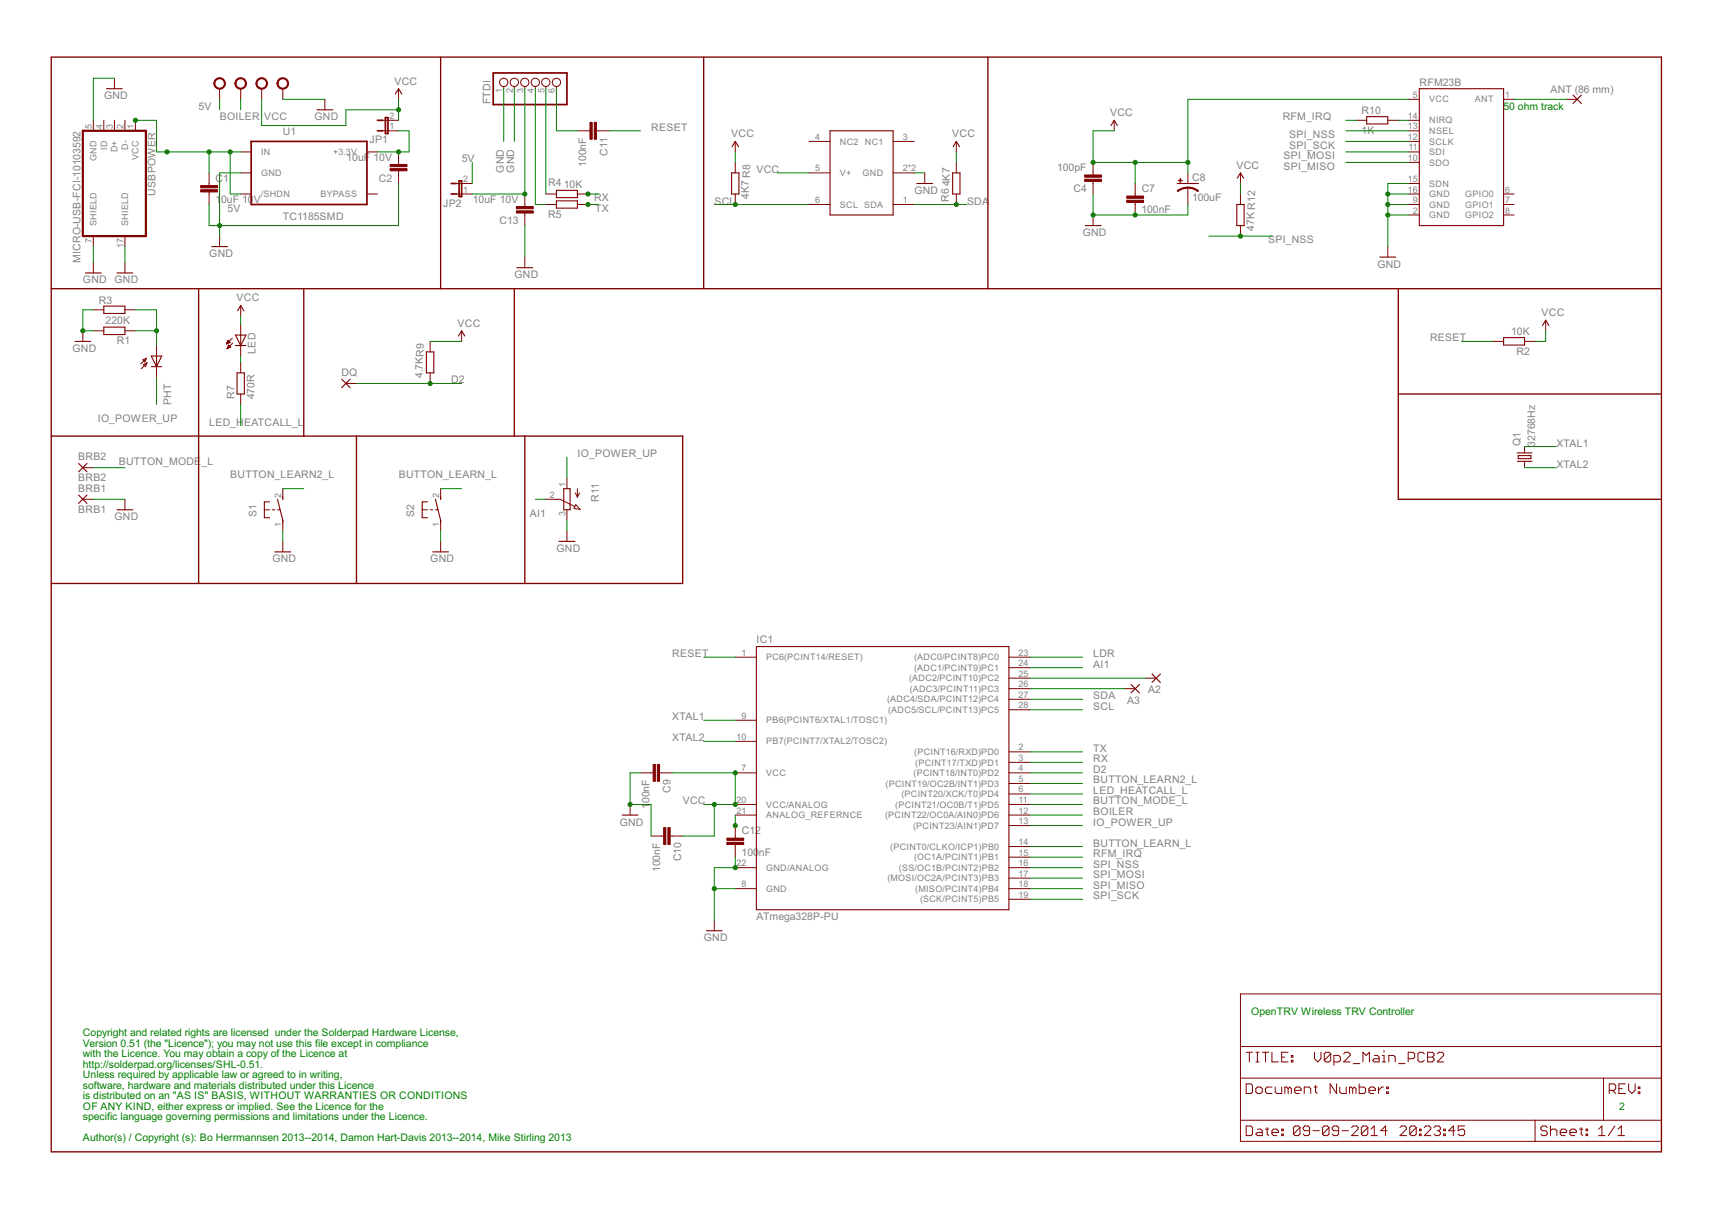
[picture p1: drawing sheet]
<svg xmlns="http://www.w3.org/2000/svg" width="297mm" height="210mm" viewBox="0 0 297 210" stroke-linecap="round" stroke-linejoin="round" font-family="sans-serif">
<g fill="none" stroke="#800000" stroke-width=".23">
<path d="M8.9 9.9h279.4v189.9h-279.4zM76.5 9.9v40.2M122.1 9.9v40.2M171.4 9.9v40.2M8.9 50.1h279.4M34.5 50.1v51.1M52.7 50.1v25.5M89.2 50.1v25.5M242.6 50.1v36.5h45.7M8.9 75.6h109.5v25.6h-109.5M61.8 75.6v25.6M91.1 75.6v25.6"/>
<path d="M242.6 68.3h45.7"/>
</g>
<g fill="none" stroke="#800000" stroke-width=".19">
<path d="M18.5 15.4h2.7M55 19h2.7M68.6 16.3l.6-.9 .5 .9M246.3 15.4h14.6v23.7h-14.6zM272.9 16.5l1.5 1.4M274.4 16.5l-1.5 1.4M96.5 33h3.7v1.3h-3.7zM96.5 34.8h3.7v1.3h-3.7zM126.9 30h1.3v3.7h-1.3zM127 25.4l.6-.9 .5 .9M144 22.7h11v14.6h-11zM159.1 31.8h2.7"/>
<path d="M165.3 30h1.3v3.7h-1.3zM165.4 25.4l.5-.9 .6 .9M188.3 39.1h2.7M192.8 21.8l.5-.9 .6 .9M204.3 31.8h3.6M214.6 35.5h1.3v3.6h-1.3zM214.7 30.9l.5-.9 .6 .9M237.1 20.2h3.7v1.3h-3.7zM13 59.2h2.7M14.8 47.3h2.8M18 56.7h3.7v1.3h-3.7zM18 53.1h3.7v1.3h-3.7z"/>
<path d="M20.3 47.3h2.8M36.7 42.8h2.8M40.9 58.1h1.8l-.9 1.8zM40.9 59.9h1.8M41.2 53.9l.6-.9 .5 .9M79.5 58.3l.6-.9 .5 .9M89.7 46.4h2.7M239.4 44.6h2.7M260.9 58.6h3.6v1.3h-3.6zM267.6 56.5l.6-.9 .5 .9M26.2 61.8h1.9l-.9 1.8zM26.2 63.6h1.9"/>
<path d="M27.2 61.8v1.8M41.1 64.7h1.3v3.6h-1.3zM59.3 65.8l1.4 1.4M60.7 65.8l-1.4 1.4M74 61h1.3v3.7h-1.3zM263.2 78.6h2.6M263.4 79h2.2v.6h-2.2zM13.6 80.4l1.5 1.5M13.6 85.9l1.5 1.4M15.1 80.4l-1.5 1.5M15.1 85.9l-1.5 1.4M20.3 88.4h2.8"/>
<path d="M46.8 87.1h-.9v2.7h.9M47.7 95.7h2.7M48.2 86.6l.9 3.7v.4M49.1 86.1v.5M74.2 87.1h-.9v2.7h.9M75.1 95.7h2.7M75.5 86.6l1 3.7v.4M76.5 86.1v.5M97 93.9h2.7M97.8 84.8h1.1v3.6h-1.1zM263.2 80h2.6M131.2 112.2h43.8v45.6h-43.8z"/>
<path d="M196.2 118.7l1.5 1.5M197.7 118.7l-1.5 1.5M199.9 116.9l1.4 1.5M201.3 116.9l-1.4 1.5M107.9 141.4h2.8M122.6 161.5h2.7"/>
</g>
<g fill="none" stroke="#800000" stroke-width=".17">
<path d="M19.9 13.6v1.8M38.1 15.4v1.8M41.8 15.4v1.8M45.4 15.4v1.8M49.1 15.4v1.8M56.4 17.2v1.8M69.2 15.4v1.8M87.4 15v.4M89.2 15v.4M91.1 15v.4M92.9 15v.4M94.7 15v.4"/>
<path d="M96.5 15v.4M244.4 17.2h1.9M260.9 17.2h1.8M271.8 17.2h1.8M16.2 20.9v1.8M18 20.9v1.8M19.9 20.9v1.8M21.7 20.9v1.8M23.5 20.9v1.8M36.3 30v2.2M36.3 33.3v2.2M41.8 26.4h1.8"/>
<path d="M41.8 30h1.8M41.8 33.7h1.8M63.7 26.4h1.8M63.7 33.7h1.8M66.4 22.7h2.8M66.4 20.9h2.8M69.2 26.4v2.1M69.2 29.6v2.2M79.2 33.7h2.7M79.2 31.8h2.7M91.1 33.7v2.1M91.1 36.9v2.2"/>
<path d="M94.7 33.7h1.8M94.7 35.5h1.8M100.2 33.7h1.8M100.2 35.5h1.8M100.2 22.7h2.2M103.5 22.7h2.2M127.6 24.5v1.9M127.6 28.2v1.8M127.6 33.7v1.8M140.4 30h3.6M140.4 35.5h3.6M140.4 24.5h3.6"/>
<path d="M155 30h3.6M155 35.5h3.6M155 24.5h3.6M160.4 30v1.8M165.9 24.5v1.9M165.9 28.2v1.8M165.9 33.7v1.8M189.7 28.2v2.2M189.7 31.5v2.2M189.7 37.3v1.8M193.3 20.9v1.8M197 31.8v2.2"/>
<path d="M197 35.1v2.2M206.1 30v1.8M206.1 32.6v2.9M215.2 30v1.8M215.2 33.7v1.8M215.2 39.1v1.9M235.3 20.9h1.8M240.8 20.9h1.8M244.4 26.4h1.9M244.4 33.7h1.9M244.4 35.5h1.9M244.4 22.7h1.9"/>
<path d="M244.4 20.9h1.9M244.4 31.8h1.9M244.4 24.5h1.9M244.4 37.3h1.9M244.4 28.2h1.9M260.9 33.7h1.8M260.9 35.5h1.8M260.9 37.3h1.8M14.4 57.4v1.8M16.2 57.4h1.8M16.2 41v1.8M16.2 45.5v1.8"/>
<path d="M16.2 53.7h1.8M21.7 57.4h1.8M21.7 41v1.8M21.7 45.5v1.8M21.7 53.7h1.8M27.2 59.9v1.9M38.1 41v1.8M39.3 59.6h.2M39.3 59.5h.3M39.4 59.5h.4M39.4 59.4h.5M39.5 59.3h.3"/>
<path d="M39.5 59.2h.3M39.5 59.1h.2M39.6 59l-.3 .7M39.6 59l.3 .4-.6 .3M39.6 59.1h.1M39.6 60h.2M39.6 59.9h.1M39.7 59.9l.3 .3-.6 .3zM40.3 58.7l-1 1M40.4 59.5l-1 1M41.8 53v1.8M41.8 56.3v5.5"/>
<path d="M74.6 59.2v1.8M80.1 57.4v1.8M91.1 44.6v1.8M240.8 42.8v1.8M259 59.2h1.9M264.5 59.2h1.8M268.2 55.6v1.8M24.8 62.4l.6-.3-.3 .7zM24.9 63.2l.6-.3-.3 .7zM25.4 62.1l-1 1M25.5 62.9l-1 1.1M27.2 63.6v1.8"/>
<path d="M39.4 60.5h.1M39.4 60.4h.2M39.5 60.3h.3M39.5 60.2h.5M39.6 60.1h.3M41.8 62.9v1.8M41.8 68.3v1.9M60 66.5h1.8M74.6 64.7v1.8M264.5 77.5v1.1M14.4 86.6h1.8M14.4 81.1h1.8"/>
<path d="M21.7 86.6v1.8M45.9 88.4h.9M47.2 88.4h.5M48.2 88.4h.4M49.1 84.8v1.8M49.1 90.3v1.8M49.1 93.9v1.8M73.3 88.4h.9M74.6 88.4h.5M75.5 88.4h.5M76.5 84.8v1.8M76.5 90.3v1.8"/>
<path d="M76.5 93.9v1.8M94.7 86.6h2.5l2.5 1.3M98.4 83v1.8M98.4 88.4v1.9M98.4 92.1v1.8M99.8 85.5l.4 .7M99.9 87.5l.8 .9-1.1-.2zM100.2 84.8v1.4M100.6 85.5l-.4 .7M264.5 80v1.1M127.6 114h3.6M175 117.6h3.7"/>
<path d="M175 119.5h3.7M175 115.8h3.7M175 114h3.7M195.1 119.5h1.9M198.8 117.6h1.8M109.3 139.6v1.8M111.1 134.1h2.2M114.4 134.1h2.2M127.6 134.1h3.6M127.6 128.6h3.6M127.6 124.9h3.6M127.6 139.6h3.6"/>
<path d="M175 134.1h3.7M175 139.6h3.7M175 137.7h3.7M175 135.9h3.7M175 132.2h3.7M175 130.4h3.7M175 123.1h3.7M175 121.3h3.7M113 145h2.2M116.2 145h2.2M123.9 159.6v1.9M127.6 143.2v2.2"/>
<path d="M127.6 146.5v2.2M127.6 154.2h3.6M127.6 150.5h3.6M127.6 141.4h3.6M175 156h3.7M175 154.2h3.7M175 150.5h3.7M175 141.4h3.7M175 152.3h3.7M175 148.7h3.7M175 146.9h3.7M175 143.2h3.7"/>
<path d="M215.2 172.4h73.1v25.6h-73.1zM215.2 187h73.1M215.2 194.3h73.1M215.2 181.5h73.1M216.2 188h.8l.3 .3v1.1l-.3 .3h-.8zM216.2 195.3h.8l.3 .3v1.1l-.3 .3h-.8zM216.2 182.5h1.1M216.8 182.5v1.7M217.9 188.8l.3-.2h.5l.3 .2v.6l-.3 .3h-.5l-.3-.3zM217.9 182.5h.5M217.9 184.2h.5M218.2 195.9h.5l.3 .3v.8h-.8l-.3-.3 .3-.3h.8"/>
<path d="M218.2 182.5v1.7M219 182.5h1.1M219.6 195.9h.5M219.6 182.5v1.7M219.9 195.6v1.1l.2 .3M220.7 196.4h1.1v-.2l-.3-.3h-.5l-.3 .3v.5l.3 .3h.5M220.7 182.5v1.7h1.1M220.7 188.6h-.8l-.3 .2v.6l.3 .3h.8M221.3 188.6v.8l.2 .3h.9v-1.1M222.4 196.7h.3v.3h-.3zM222.4 195.9h.3v.3h-.3zM222.4 183.4h.5"/>
<path d="M223.5 182.5h-1.1v1.7h1.1M223.5 188.8l-.3-.2h-.3v1.1M223.5 188.8l.3-.2 .2 .2v.9M223.5 188.8v.9M224 183.9h.3v.3h-.3zM224 183.1h.3v.3h-.3zM224.6 189.1h1.1v-.3l-.3-.2h-.5l-.3 .2v.6l.3 .3h.5M225.6 195.6v1.1l-.3 .3h-.6l-.3-.3M225.6 195.6l-.3-.3h-.6l-.3 .3v1.1M225.6 195.6l-1.2 1.1M226.3 189.7v-1.1h.8l.3 .2v.9M227.2 196.2h-.8l-.3-.3v-.3l.3-.3h.5l.3 .3v1.1l-.3 .3h-.5l-.3-.3"/>
<path d="M227.8 196.2h1.1M228 188.6h.5M228.1 182.5v1.2l.5 .5 .6-.5v-1.2M228.3 188.3v1.1l.2 .3M230.6 195.6v1.1l-.3 .3h-.6l-.2-.3M230.6 195.6l-.3-.3h-.6l-.2 .3v1.1M230.6 195.6l-1.1 1.1M230.9 182.8l-.3-.3h-.6l-.2 .3v1.1M230.9 182.8v1.1l-.3 .3h-.6l-.2-.3M230.9 182.8l-1.1 1.1M231.4 184.2h.9l.3-.3v-.5l-.3-.3h-.9v1.7M231.9 188v1.7l-1.1-1.7v1.7"/>
<path d="M232.3 196.2h-.9l-.3-.3v-.3l.3-.3h.6l.3 .3v1.1l-.3 .3h-.6l-.3-.3M232.5 188.6v.8l.2 .3h.9v-1.1M232.8 196.2h1.2M233.1 182.8l.3-.3h.6l.3 .3v.3l-1.2 1.1h1.2M234.5 195.6l.3-.3h.6l.2 .3v.3l-1.1 1.1h1.1M234.7 188.8l-.3-.2h-.3v1.1M234.7 188.8v.9M234.7 188.8l.3-.2 .3 .2v.9M234.8 184.5h1.1M235.8 188v1.7h.9l.2-.3v-.6l-.2-.2h-.9M236.5 184.2v-1.7l.5 .6 .6-.6v1.7M237.3 195.6v1.1l-.3 .3h-.5l-.3-.3"/>
<path d="M237.3 195.6l-.3-.3h-.5l-.3 .3v1.1M237.3 195.6l-1.1 1.1M237.5 189.1h1.1v-.3l-.3-.2h-.5l-.3 .2v.6l.3 .3h.5M237.9 197h1.1M237.9 195.9l.5-.6v1.7M238.4 183.1h.6l.3 .3v.8h-.9l-.2-.3 .2-.2h.9M239.2 188.6v1.1M239.8 184.2h.6M239.8 183.1h.3v1.1M240 188.6h-.2l-.6 .5M240.1 182.3v.2M240.6 189.4h.3v.3h-.3z"/>
<path d="M240.6 188.6h.3v.2h-.3zM240.7 196.2h-1.1l.8-.9v1.7M241 184.2v-1.1h.8l.3 .3v.8M242.7 184.5h1.1M242.9 195.6l.3-.3h.6l.2 .3v.3l-1.1 1.1h1.1M244.3 183.7h.9l.2-.3v-.6l-.2-.3h-.9v1.7M245.7 195.6v1.1l-.3 .3h-.5l-.3-.3M245.7 195.6l-.3-.3h-.5l-.3 .3v1.1M245.7 195.6l-1.1 1.1M246.3 196.7h.3v.3h-.3zM246.3 195.9h.3v.3h-.3zM247.1 195.6l.3-.3h.6l.2 .3v.3l-1.1 1.1h1.1"/>
<path d="M247.1 182.8l-.3-.3h-.5l-.3 .3v1.1l.3 .3h.5l.3-.3M247.7 182.5h.8l.3 .3v.3l-.3 .3 .3 .3v.2l-.3 .3h-.8zM247.7 183.4h.8M248.8 195.6l.3-.3h.5l.3 .3v.3l-.3 .3M249.4 196.2h.2M249.4 182.8l.3-.3h.5l.3 .3v.3l-1.1 1.1h1.1M249.6 196.2l.3 .2v.3l-.3 .3h-.5l-.3-.3M250.5 196.7h.3v.3h-.3zM250.5 195.9h.3v.3h-.3zM252.5 196.2h-1.2l.9-.9v1.7M254.1 195.3h-1.1v.9l.9-.3 .2 .3v.5l-.2 .3h-.6l-.3-.3M266.3 194.3v3.7"/>
<path d="M268.5 195.6l-.3-.3h-.6l-.3 .3v.3l.3 .3h.6l.3 .2v.3l-.3 .3h-.6l-.3-.3M269 196.2l.3-.3h.6l.2 .3v.8M269 195.3v1.7M270.7 196.4h1.1v-.2l-.3-.3h-.5l-.3 .3v.5l.3 .3h.5M272.4 196.4h1.1v-.2l-.3-.3h-.6l-.2 .3v.5l.2 .3h.6M274.1 195.9h.5M274.3 195.6v1.1l.3 .3M275.2 196.7h.3v.3h-.3zM275.2 195.9h.3v.3h-.3zM277.4 197h1.1M277.4 195.9l.5-.6v1.7M278.2 187v7.3"/>
<path d="M279.2 189.1h.8l.3-.3v-.5l-.3-.3h-.8v1.7M279.8 189.1l.5 .6M280.2 195.3l-1.1 1.7M280.7 197h1.2M280.7 195.9l.6-.6v1.7M280.9 188.8h.6M282 188h-1.1v1.7h1.1M282.6 188v1.1l.5 .6 .6-.6v-1.1M284.2 189.4h.3v.3h-.3zM284.2 188.6h.3v.2h-.3z"/>
<circle cx="87.4" cy="14.3" r=".72"/>
<circle cx="89.2" cy="14.3" r=".72"/>
<circle cx="91.1" cy="14.3" r=".72"/>
<circle cx="92.9" cy="14.3" r=".72"/>
<circle cx="94.7" cy="14.3" r=".72"/>
<circle cx="96.5" cy="14.3" r=".72"/>
</g>
<g fill="#800000" stroke="#800000" stroke-width=".17">
<path d="M206.1 32.4a2.84 2.84 0 0 1 1.8 .7l-.1 .1a2.81 2.81 0 0 0-1.7-.6z" fill-rule="evenodd"/>
<path d="M204.3 33.1l1.1-.5 .7-.1v.1a2.81 2.81 0 0 0-1.7 .6z" fill-rule="evenodd"/>
<path d="M41.1 13.7a1.01 1.01 0 0 1 1.6 .3 1.01 1.01 0 0 1-.7 1.5 1.01 1.01 0 0 1-1.3-1h.2a.82 .82 0 0 1 1.2-.8 .82 .82 0 0 1 .2 1.4 .82 .82 0 0 1-1.3-.4l-.1-.2h-.2l.1-.3z" fill-rule="evenodd"/>
<path d="M37.3 13.9a1 1 0 0 1 1.6 0 1 1 0 0 1-.5 1.5 1 1 0 0 1-1.3-.9h.2a.83 .83 0 0 1 1.1-.8 .83 .83 0 0 1 .3 1.4 .83 .83 0 0 1-1.4-.4v-.2h-.2z" fill-rule="evenodd"/>
<path d="M44.6 13.9a1 1 0 0 1 1.6 0 1 1 0 0 1-.5 1.5 1 1 0 0 1-1.3-.9h.2a.83 .83 0 0 1 1.1-.8 .83 .83 0 0 1 .3 1.4 .83 .83 0 0 1-1.4-.4v-.2h-.2z" fill-rule="evenodd"/>
<path d="M48.4 13.7a1.01 1.01 0 0 1 1.6 .3 1.01 1.01 0 0 1-.7 1.5 1.01 1.01 0 0 1-1.3-1h.2a.82 .82 0 0 1 1.2-.8 .82 .82 0 0 1 .2 1.4 .82 .82 0 0 1-1.3-.4l-.1-.2h-.2l.1-.3z" fill-rule="evenodd"/>
</g>
<g fill="#800000" stroke="#800000" stroke-width=".17">
<path d="M204.5 31.3h.6z"/>
<path d="M204.7 31l.1 .6z"/>
<path d="M188.2 30.4h2.9v.3h-2.9z"/>
<path d="M188.2 31.1h2.9v.4h-2.9z"/>
<path d="M34.8 32.9h2.9v.4h-2.9z"/>
<path d="M34.8 32.2h2.9v.4h-2.9z"/>
<path d="M67.7 28.5h2.9v.4h-2.9z"/>
<path d="M67.7 29.3h2.9v.3h-2.9z"/>
<path d="M195.5 34.7h2.9v.4h-2.9z"/>
<path d="M195.5 34h2.9v.4h-2.9z"/>
<path d="M113.3 132.6h.4v2.9h-.4z"/>
<path d="M114 132.6h.4v2.9h-.4z"/>
<path d="M115.1 143.6h.4v2.9h-.4z"/>
<path d="M115.9 143.6h.4v2.9h-.4z"/>
<path d="M102.4 21.2h.3v3h-.3z"/>
<path d="M103.1 21.2h.4v3h-.4z"/>
<path d="M126.1 146.1h2.9v.4h-2.9z"/>
<path d="M126.1 145.4h2.9v.4h-2.9z"/>
<path d="M89.6 35.8h2.9v.4h-2.9z"/>
<path d="M89.6 36.6h2.9v.4h-2.9z"/>
</g>
<path d="M85.6 12.7h12.8v5.4h-12.8zM43.6 24.5h20.1v11h-20.1zM65.5 22.7h.9M65.5 20.9h.9M66.9 20.4h.4v2.8h-.4zM78.3 33.7h.9M78.3 31.8h.9M79.7 31.4h.4v2.7h-.4z" fill="none" stroke="#800000" stroke-width=".3"/>
<path d="M14.4 22.7h10.9v18.3h-10.9z" fill="none" stroke="#800000" stroke-width=".38"/>
<g fill="none" stroke="#008000" stroke-width=".17">
<path d="M19.9 13.6h-3.7v7.3M38.1 17.2v1.8M41.8 17.2v1.8M45.4 17.2v4.6h14.6v-2.8h9.2M49.1 17.2h7.3M69.2 17.2v3.7M87.4 15.4v9.1M89.2 15.4v9.1M91.1 15.4v18.3h-9.2M92.9 15.4v20.1h1.8M94.7 15.4v18.3M96.5 15.4v7.3h3.7"/>
<path d="M244.4 17.2h-38.3v12.8M262.7 17.2h9.1M23.5 20.9h3.7v5.5h14.6M36.3 26.4v3.6M39.9 26.4v7.3h1.9M41.8 30h-3.7v11M69.2 31.8v7.3h-32.9v-3.6M69.2 22.7h1.8v3.7h-5.5M81.9 28.2v3.6M91.1 39.1v5.5M102 35.5h1.8M102 33.7h1.8"/>
<path d="M105.7 22.7h5.4M123.9 35.5h16.5M127.6 26.4v1.8M134.9 30h5.5M158.6 30h1.8M158.6 35.5h9.1M165.9 26.4v1.8M189.7 33.7v3.6h16.4v-1.8M193.3 22.7h-3.6v5.5h16.4M197 28.2v3.6M215.2 31.8v1.9M233.5 22.7h10.9"/>
<path d="M233.5 28.2h10.9M233.5 24.5h10.9M233.5 26.4h10.9M233.5 20.9h1.8M240.8 37.3h3.6M240.8 35.5h3.6M240.8 33.7h3.6M242.6 20.9h1.8M244.4 31.8h-3.6v11M16.2 53.7h-1.8v3.7h1.8M16.2 42.8v2.7M21.7 42.8v2.7"/>
<path d="M23.5 57.4h3.7M23.5 53.7h3.7v6.2M41.8 54.8v1.5M74.6 59.2h5.5M209.7 41h11M253.6 59.2h5.4M268.2 57.4v1.8h-1.9M27.2 65.4v4.8M41.8 61.8v1.1M41.8 70.2v3.6M61.8 66.5h18.3M98.4 79.3v3.7"/>
<path d="M264.5 77.5h5.5M16.2 86.6h5.5M16.2 81.1h5.5M49.1 92.1v1.8M49.1 84.8h3.6M76.5 92.1v1.8M76.5 84.8h3.6M92.9 86.6h1.8M98.4 90.3v1.8M264.5 81.1h5.5M122.1 114h5.5M178.7 114h9.1"/>
<path d="M178.7 115.8h9.1M178.7 117.6h20.1M178.7 119.5h16.4M111.1 134.1h-1.8v5.5h3.7v5.4M116.6 134.1h11v5.5h-5.5M122.1 124.9h5.5M122.1 128.6h5.5M123.9 139.6v5.4h-5.5M178.7 139.6h9.1M178.7 134.1h9.1M178.7 121.3h9.1M178.7 123.1h9.1"/>
<path d="M178.7 137.7h9.1M178.7 130.4h9.1M178.7 132.2h9.1M178.7 135.9h9.1M123.9 154.2h3.7M127.6 141.4v1.8M127.6 148.7v1.8h-3.7v9.1M178.7 154.2h9.1M178.7 150.5h9.1M178.7 141.4h9.1M178.7 156h9.1M178.7 152.3h9.1"/>
<path d="M178.7 146.9h9.1M178.7 143.2h9.1M178.7 148.7h9.1"/>
</g>
<g fill="#008000" stroke="#008000" stroke-width=".17">
<circle cx="69.2" cy="19" r=".36"/>
<circle cx="123.9" cy="139.6" r=".36"/>
<circle cx="127.6" cy="134.1" r=".36"/>
<circle cx="127.6" cy="139.6" r=".36"/>
<circle cx="197" cy="28.2" r=".36"/>
<circle cx="189.7" cy="28.2" r=".36"/>
<circle cx="206.1" cy="28.2" r=".36"/>
<circle cx="38.1" cy="39.1" r=".36"/>
<circle cx="14.4" cy="57.4" r=".36"/>
<circle cx="123.9" cy="154.2" r=".36"/>
<circle cx="127.6" cy="150.5" r=".36"/>
<circle cx="109.3" cy="139.6" r=".36"/>
<circle cx="240.8" cy="37.3" r=".36"/>
<circle cx="240.8" cy="35.5" r=".36"/>
<circle cx="240.8" cy="33.7" r=".36"/>
<circle cx="197" cy="37.3" r=".36"/>
<circle cx="189.7" cy="37.3" r=".36"/>
<circle cx="215.2" cy="41" r=".36"/>
<circle cx="39.9" cy="26.4" r=".36"/>
<circle cx="36.3" cy="26.4" r=".36"/>
<circle cx="23.5" cy="20.9" r=".36"/>
<circle cx="29" cy="26.4" r=".36"/>
<circle cx="27.2" cy="57.4" r=".36"/>
<circle cx="165.9" cy="35.5" r=".36"/>
<circle cx="127.6" cy="35.5" r=".36"/>
<circle cx="102" cy="35.5" r=".36"/>
<circle cx="102" cy="33.7" r=".36"/>
<circle cx="74.6" cy="66.5" r=".36"/>
<circle cx="127.6" cy="143.2" r=".36"/>
<circle cx="69.2" cy="26.4" r=".36"/>
<circle cx="91.1" cy="33.7" r=".36"/>
</g>
<g font-size="2" fill="#808080">
<text x="18.1" y="17.2">GND</text>
<text x="68.4" y="14.7">VCC</text>
<text x="246.3" y="14.8">RFM23B</text>
<text x="269" y="16.1">ANT (86 mm)</text>
<text x="34.5" y="19">5V</text>
<text x="38.1" y="20.9">BOILER</text>
<text x="45.8" y="20.9">VCC</text>
<text x="49.1" y="23.4">U1</text>
<text x="54.6" y="20.9">GND</text>
<text x="85.1" y="18.1" transform="rotate(-90 85.1 18.1)">FTDI</text>
<text x="113" y="22.7">RESET</text>
<text x="126.9" y="23.8">VCC</text>
<text x="165.2" y="23.8">VCC</text>
<text x="192.6" y="20.1">VCC</text>
<text x="222.6" y="20.9">RFM_IRQ</text>
<text x="223.7" y="24">SPI_NSS</text>
<text x="236.2" y="23.2">1K</text>
<text x="236.3" y="19.8">R10</text>
<text x="60.1" y="27.9">10uF</text>
<text x="64.1" y="24.9">JP1</text>
<text x="64.8" y="27.9">10V</text>
<text x="80.1" y="28.2">5V</text>
<text x="87.4" y="30" transform="rotate(-90 87.4 30)">GND</text>
<text x="89.2" y="30" transform="rotate(-90 89.2 30)">GND</text>
<text x="101.7" y="28.9" transform="rotate(-90 101.7 28.9)">100nF</text>
<text x="105.4" y="27" transform="rotate(-90 105.4 27)">C11</text>
<text x="183.4" y="29.7">100pF</text>
<text x="214.5" y="29.3">VCC</text>
<text x="222.7" y="27.6">SPI_MOSI</text>
<text x="222.7" y="29.4">SPI_MISO</text>
<text x="223.7" y="25.8">SPI_SCK</text>
<text x="27" y="34" transform="rotate(-90 27 34)">USBPOWER</text>
<text x="37.4" y="35.2">1</text>
<text x="37.4" y="31.6">C</text>
<text x="38.4" y="35.2">0uF 10</text>
<text x="38.7" y="31.6">1</text>
<text x="44.1" y="35.2">V</text>
<text x="65.7" y="31.5">C2</text>
<text x="76.9" y="35.8">JP2</text>
<text x="82" y="35.2">10uF 10V</text>
<text x="95.1" y="32.3">R4</text>
<text x="97.8" y="32.5">10K</text>
<text x="103.1" y="34.9">RX</text>
<text x="124" y="35.5">SCL</text>
<text x="130" y="34.6" transform="rotate(-90 130 34.6)">4K7 R8</text>
<text x="131.3" y="30">VCC</text>
<text x="158.6" y="33.7">GND</text>
<text x="164.6" y="35.1" transform="rotate(-90 164.6 35.1)">R6</text>
<text x="164.8" y="32.3" transform="rotate(-90 164.8 32.3)">4K7</text>
<text x="167.8" y="35.5">SDA</text>
<text x="186.2" y="33.4">C4</text>
<text x="198.1" y="33.4">C7</text>
<text x="206.8" y="34.8">100uF</text>
<text x="206.9" y="31.4">C8</text>
<text x="39.5" y="36.7">5V</text>
<text x="49.1" y="38.2">TC1185SMD</text>
<text x="86.6" y="38.8">C13</text>
<text x="95.1" y="37.8">R5</text>
<text x="103.3" y="36.7">TX</text>
<text x="187.9" y="41">GND</text>
<text x="198.1" y="37">100nF</text>
<text x="217.6" y="40" transform="rotate(-90 217.6 40)">47K R12</text>
<text x="14" y="45.7" transform="rotate(-90 14 45.7)">MICRO-USB-FCI-10103592</text>
<text x="36.3" y="44.6">GND</text>
<text x="220" y="42.2">SPI_NSS</text>
<text x="239" y="46.4">GND</text>
<text x="14.4" y="49.2">GND GND</text>
<text x="17.1" y="52.7">R3</text>
<text x="41.1" y="52.3">VCC</text>
<text x="89.3" y="48.3">GND</text>
<text x="18.3" y="56.3">220K</text>
<text x="20.3" y="59.7">R1</text>
<text x="79.4" y="56.7">VCC</text>
<text x="248.1" y="59.2">RESET</text>
<text x="262.2" y="58.1">10K</text>
<text x="267.5" y="54.8">VCC</text>
<text x="12.6" y="61">GND</text>
<text x="44.3" y="61.4" transform="rotate(-90 44.3 61.4)">LED</text>
<text x="59.2" y="65.2">DQ</text>
<text x="73.3" y="65.6" transform="rotate(-90 73.3 65.6)">4.7KR9</text>
<text x="263.1" y="61.6">R2</text>
<text x="29.7" y="70.3" transform="rotate(-90 29.7 70.3)">PHT</text>
<text x="40.7" y="69.2" transform="rotate(-90 40.7 69.2)">R7</text>
<text x="44.1" y="69.3" transform="rotate(-90 44.1 69.3)">470R</text>
<text x="78.3" y="66.5">D2</text>
<text x="17" y="73.3">IO_POWER_UP</text>
<text x="36.3" y="73.8">LED_H</text>
<text x="42.3" y="73.8">EATCALL_L</text>
<text x="263.8" y="77.4" transform="rotate(-90 263.8 77.4)">Q1</text>
<text x="266.3" y="77.5" transform="rotate(-90 266.3 77.5)">32768Hz</text>
<text x="270" y="77.5">XTAL1</text>
<text x="13.6" y="83.5">BRB2</text>
<text x="13.6" y="79.8">BRB2</text>
<text x="20.6" y="80.6">BUTTON_MODE</text>
<text x="34.9" y="80.6">_L</text>
<text x="40" y="83">BUTTON_LEARN2_L</text>
<text x="69.2" y="83">BUTTON_LEARN_L</text>
<text x="100.2" y="79.3">IO_POWER_UP</text>
<text x="270" y="81.1">XTAL2</text>
<text x="13.6" y="89">BRB1</text>
<text x="13.6" y="85.3">BRB1</text>
<text x="44.5" y="89.8" transform="rotate(-90 44.5 89.8)">S1</text>
<text x="71.9" y="89.8" transform="rotate(-90 71.9 89.8)">S2</text>
<text x="91.9" y="89.7">AI1</text>
<text x="103.9" y="87.1" transform="rotate(-90 103.9 87.1)">R11</text>
<text x="19.9" y="90.3">GND</text>
<text x="96.6" y="95.7">GND</text>
<text x="47.3" y="97.6">GND</text>
<text x="74.7" y="97.6">GND</text>
<text x="116.7" y="114">RESET</text>
<text x="131.3" y="111.6">IC1</text>
<text x="189.7" y="114">LDR</text>
<text x="189.7" y="115.8">AI1</text>
<text x="116.7" y="124.9">XTAL1</text>
<text x="189.7" y="121.3">SDA</text>
<text x="189.7" y="123.1">SCL</text>
<text x="195.6" y="122.1">A3</text>
<text x="199.2" y="120.2">A2</text>
<text x="116.7" y="128.6">XTAL2</text>
<text x="189.7" y="130.4">TX</text>
<text x="116.3" y="137.5" transform="rotate(-90 116.3 137.5)">C9</text>
<text x="189.7" y="137.7">LED_HEATCALL_L</text>
<text x="189.7" y="132.3">RX</text>
<text x="189.7" y="134.1">D2</text>
<text x="189.7" y="135.9">BUTTON_LEARN2_L</text>
<text x="107.5" y="143.2">GND</text>
<text x="112.7" y="140.3" transform="rotate(-90 112.7 140.3)">1</text>
<text x="112.7" y="139.3" transform="rotate(-90 112.7 139.3)">00nF</text>
<text x="118.5" y="139.6">VCC</text>
<text x="189.7" y="141.4">BOILER</text>
<text x="189.7" y="139.6">BUTTON_MODE_L</text>
<text x="189.7" y="143.2">IO_POWER_UP</text>
<text x="118.2" y="149.4" transform="rotate(-90 118.2 149.4)">C10</text>
<text x="128.7" y="148.4">100</text>
<text x="128.7" y="144.8">C12</text>
<text x="131.7" y="148.4">nF</text>
<text x="189.7" y="146.9">BUTTON_LEARN_L</text>
<text x="189.7" y="148.7">RFM_IRQ</text>
<text x="114.5" y="151.3" transform="rotate(-90 114.5 151.3)">100nF</text>
<text x="189.7" y="156">SPI_SCK</text>
<text x="189.7" y="152.3">SPI_MOSI</text>
<text x="189.7" y="154.2">SPI_MISO</text>
<text x="189.7" y="150.5">SPI_NSS</text>
<text x="131.3" y="159.6">ATmega328P-PU</text>
<text x="122.1" y="163.3">GND</text>
</g>
<g font-size="2" fill="#008000">
<text x="260.9" y="19">50 ohm track</text>
<text x="14.4" y="179.7">Copyright and related rights are licensed under the Solderpad Hardware License,</text>
<text x="217.1" y="176.1">OpenTRV Wireless TRV Controller</text>
<text x="14.4" y="183.4">with the Licence. You may obtain a copy of the Licence at</text>
<text x="14.4" y="185.2">http://solderpad.org/licenses/SHL-0.51.</text>
<text x="14.4" y="181.6">Version 0.51 (the &quot;Licence&quot;); you may not use this file except in compliance</text>
<text x="14.4" y="188.9">software, hardware and materials distributed under this Licence</text>
<text x="14.4" y="190.7">is distributed on an &quot;AS IS&quot; BASIS, WITHOUT WARRANTIES OR CONDITIONS</text>
<text x="14.4" y="187">Unless required by applicable law or agreed to in writing,</text>
<text x="14.4" y="194.3">specific language governing permissions and limitations under the Licence.</text>
<text x="14.4" y="198">Author(s) / Copyright (s): Bo Herrmannsen 2013--2014, Damon Hart-Davis 2013--2014, Mike Stirling 2013</text>
<text x="14.4" y="192.5">OF ANY KIND, either express or implied. See the Licence for the</text>
<text x="281" y="192.5">2</text>
</g>
<g font-size="1.7" fill="#808080">
<text x="87.1" y="16.1" transform="rotate(-90 87.1 16.1)">1</text>
<text x="89" y="16.1" transform="rotate(-90 89 16.1)">2</text>
<text x="90.8" y="16.1" transform="rotate(-90 90.8 16.1)">3</text>
<text x="92.6" y="16.1" transform="rotate(-90 92.6 16.1)">4</text>
<text x="94.5" y="16.1" transform="rotate(-90 94.5 16.1)">5</text>
<text x="96.3" y="16.1" transform="rotate(-90 96.3 16.1)">6</text>
<text x="245.1" y="17">5</text>
<text x="248" y="17.8">VCC</text>
<text x="255.9" y="17.8">ANT</text>
<text x="261.1" y="17">1</text>
<text x="15.9" y="22.4" transform="rotate(-90 15.9 22.4)">5</text>
<text x="17.8" y="22.4" transform="rotate(-90 17.8 22.4)">4</text>
<text x="19.6" y="22.4" transform="rotate(-90 19.6 22.4)">3</text>
<text x="21.4" y="22.4" transform="rotate(-90 21.4 22.4)">2</text>
<text x="23.2" y="22.4" transform="rotate(-90 23.2 22.4)">1</text>
<text x="67.6" y="22.4">1</text>
<text x="67.6" y="20.6">2</text>
<text x="244.3" y="20.6">14</text>
<text x="244.3" y="22.4">13</text>
<text x="248" y="21.4">NIRQ</text>
<text x="248" y="23.2">NSEL</text>
<text x="16.7" y="28" transform="rotate(-90 16.7 28)">GND</text>
<text x="18.6" y="26" transform="rotate(-90 18.6 26)">ID</text>
<text x="20.4" y="26.4" transform="rotate(-90 20.4 26.4)">D+</text>
<text x="22.2" y="26" transform="rotate(-90 22.2 26)">D-</text>
<text x="24.1" y="27.8" transform="rotate(-90 24.1 27.8)">VCC</text>
<text x="45.3" y="26.9">IN</text>
<text x="57.8" y="26.9">+3.3V</text>
<text x="141.5" y="24.3">4</text>
<text x="141.5" y="29.7">5</text>
<text x="145.7" y="25.1">NC2 NC1</text>
<text x="156.6" y="29.7">2*2</text>
<text x="156.6" y="24.3">3</text>
<text x="244.3" y="24.3">12</text>
<text x="244.3" y="27.9">10</text>
<text x="244.4" y="26.1">11</text>
<text x="248" y="25.1">SCLK</text>
<text x="248" y="26.9">SDI</text>
<text x="248" y="28.7">SDO</text>
<text x="45.3" y="34.2">/SHDN</text>
<text x="45.3" y="30.5">GND</text>
<text x="55.6" y="34.2">BYPASS</text>
<text x="80.4" y="33.4">1</text>
<text x="80.4" y="31.6">2</text>
<text x="141.5" y="35.2">6</text>
<text x="145.7" y="30.5">V+</text>
<text x="149.7" y="30.6">GND</text>
<text x="156.6" y="35.2">1</text>
<text x="244.3" y="33.4">16</text>
<text x="244.3" y="31.6">15</text>
<text x="245.1" y="35.2">9</text>
<text x="248" y="34.2">GND</text>
<text x="248" y="32.4">SDN</text>
<text x="254.2" y="34.2">GPIO0</text>
<text x="261.1" y="33.4">6</text>
<text x="261.1" y="35.2">7</text>
<text x="16.7" y="39.2" transform="rotate(-90 16.7 39.2)">SHIELD</text>
<text x="22.2" y="39.2" transform="rotate(-90 22.2 39.2)">SHIELD</text>
<text x="145.7" y="36">SCL SDA</text>
<text x="245.1" y="37">2</text>
<text x="248" y="37.9">GND</text>
<text x="248" y="36">GND</text>
<text x="254.2" y="36">GPIO1</text>
<text x="254.2" y="37.9">GPIO2</text>
<text x="261.1" y="37">8</text>
<text x="15.9" y="42.1" transform="rotate(-90 15.9 42.1)">7</text>
<text x="21.4" y="42.9" transform="rotate(-90 21.4 42.9)">17</text>
<text x="48.8" y="86.3" transform="rotate(-90 48.8 86.3)">2</text>
<text x="76.2" y="86.3" transform="rotate(-90 76.2 86.3)">2</text>
<text x="95.4" y="86.3">2</text>
<text x="98.1" y="89.6" transform="rotate(-90 98.1 89.6)">3</text>
<text x="98.1" y="84.5" transform="rotate(-90 98.1 84.5)">1</text>
<text x="48.8" y="91.4" transform="rotate(-90 48.8 91.4)">1</text>
<text x="76.2" y="91.4" transform="rotate(-90 76.2 91.4)">1</text>
<text x="128.7" y="113.7">1</text>
<text x="176.7" y="113.7">23</text>
<text x="132.9" y="114.5">PC6(PCINT14/RESET)</text>
<text x="157.7" y="118.2">(ADC2/PCINT10)PC2</text>
<text x="158.6" y="116.4">(ADC1/PCINT9)PC1</text>
<text x="158.6" y="114.5">(ADC0/PCINT8)PC0</text>
<text x="176.7" y="119.2">26</text>
<text x="176.7" y="117.4">25</text>
<text x="176.7" y="115.6">24</text>
<text x="128.7" y="124.7">9</text>
<text x="132.9" y="125.5">PB6(PCINT6/XTAL1/TOSC1)</text>
<text x="153.9" y="121.9">(ADC4/SDA/PCINT12)PC4</text>
<text x="154.1" y="123.7">(ADC5/SCL/PCINT13)PC5</text>
<text x="157.8" y="120">(ADC3/PCINT11)PC3</text>
<text x="176.7" y="122.9">28</text>
<text x="176.7" y="121">27</text>
<text x="127.8" y="128.3">10</text>
<text x="132.9" y="129.1">PB7(PCINT7/XTAL2/TOSC2)</text>
<text x="158.6" y="131">(PCINT16/RXD)PD0</text>
<text x="176.7" y="132">3</text>
<text x="176.7" y="130.2">2</text>
<text x="128.7" y="133.8">7</text>
<text x="132.9" y="134.6">VCC</text>
<text x="153.7" y="136.5">(PCINT19/OC2B/INT1)PD3</text>
<text x="158.5" y="134.6">(PCINT18/INT0)PD2</text>
<text x="158.8" y="132.8">(PCINT17/TXD)PD1</text>
<text x="176.7" y="137.5">6</text>
<text x="176.7" y="135.6">5</text>
<text x="176.7" y="133.8">4</text>
<text x="127.8" y="141.1">21</text>
<text x="127.8" y="139.3">20</text>
<text x="132.9" y="141.9">ANALOG_REFERNCE</text>
<text x="132.9" y="140.1">VCC/ANALOG</text>
<text x="153.6" y="141.9">(PCINT22/OC0A/AIN0)PD6</text>
<text x="155.3" y="140.1">(PCINT21/OC0B/T1)PD5</text>
<text x="156.4" y="138.3">(PCINT20/XCK/T0)PD4</text>
<text x="158.4" y="143.8">(PCINT23/AIN1)PD7</text>
<text x="176.7" y="143">13</text>
<text x="176.7" y="141.1">12</text>
<text x="176.7" y="139.3">11</text>
<text x="154.5" y="147.4">(PCINT0/CLKO/ICP1)PB0</text>
<text x="158.6" y="149.2">(OC1A/PCINT1)PB1</text>
<text x="176.7" y="148.4">15</text>
<text x="176.7" y="146.6">14</text>
<text x="127.8" y="150.3">22</text>
<text x="128.7" y="153.9">8</text>
<text x="132.9" y="154.7">GND</text>
<text x="132.9" y="151.1">GND/ANALOG</text>
<text x="154" y="152.9">(MOSI/OC2A/PCINT3)PB3</text>
<text x="156" y="151.1">(SS/OC1B/PCINT2)PB2</text>
<text x="158.8" y="154.7">(MISO/PCINT4)PB4</text>
<text x="176.7" y="155.7">19</text>
<text x="176.7" y="153.9">18</text>
<text x="176.7" y="152.1">17</text>
<text x="176.7" y="150.3">16</text>
<text x="159.6" y="156.5">(SCK/PCINT5)PB5</text>
</g>
</svg>
